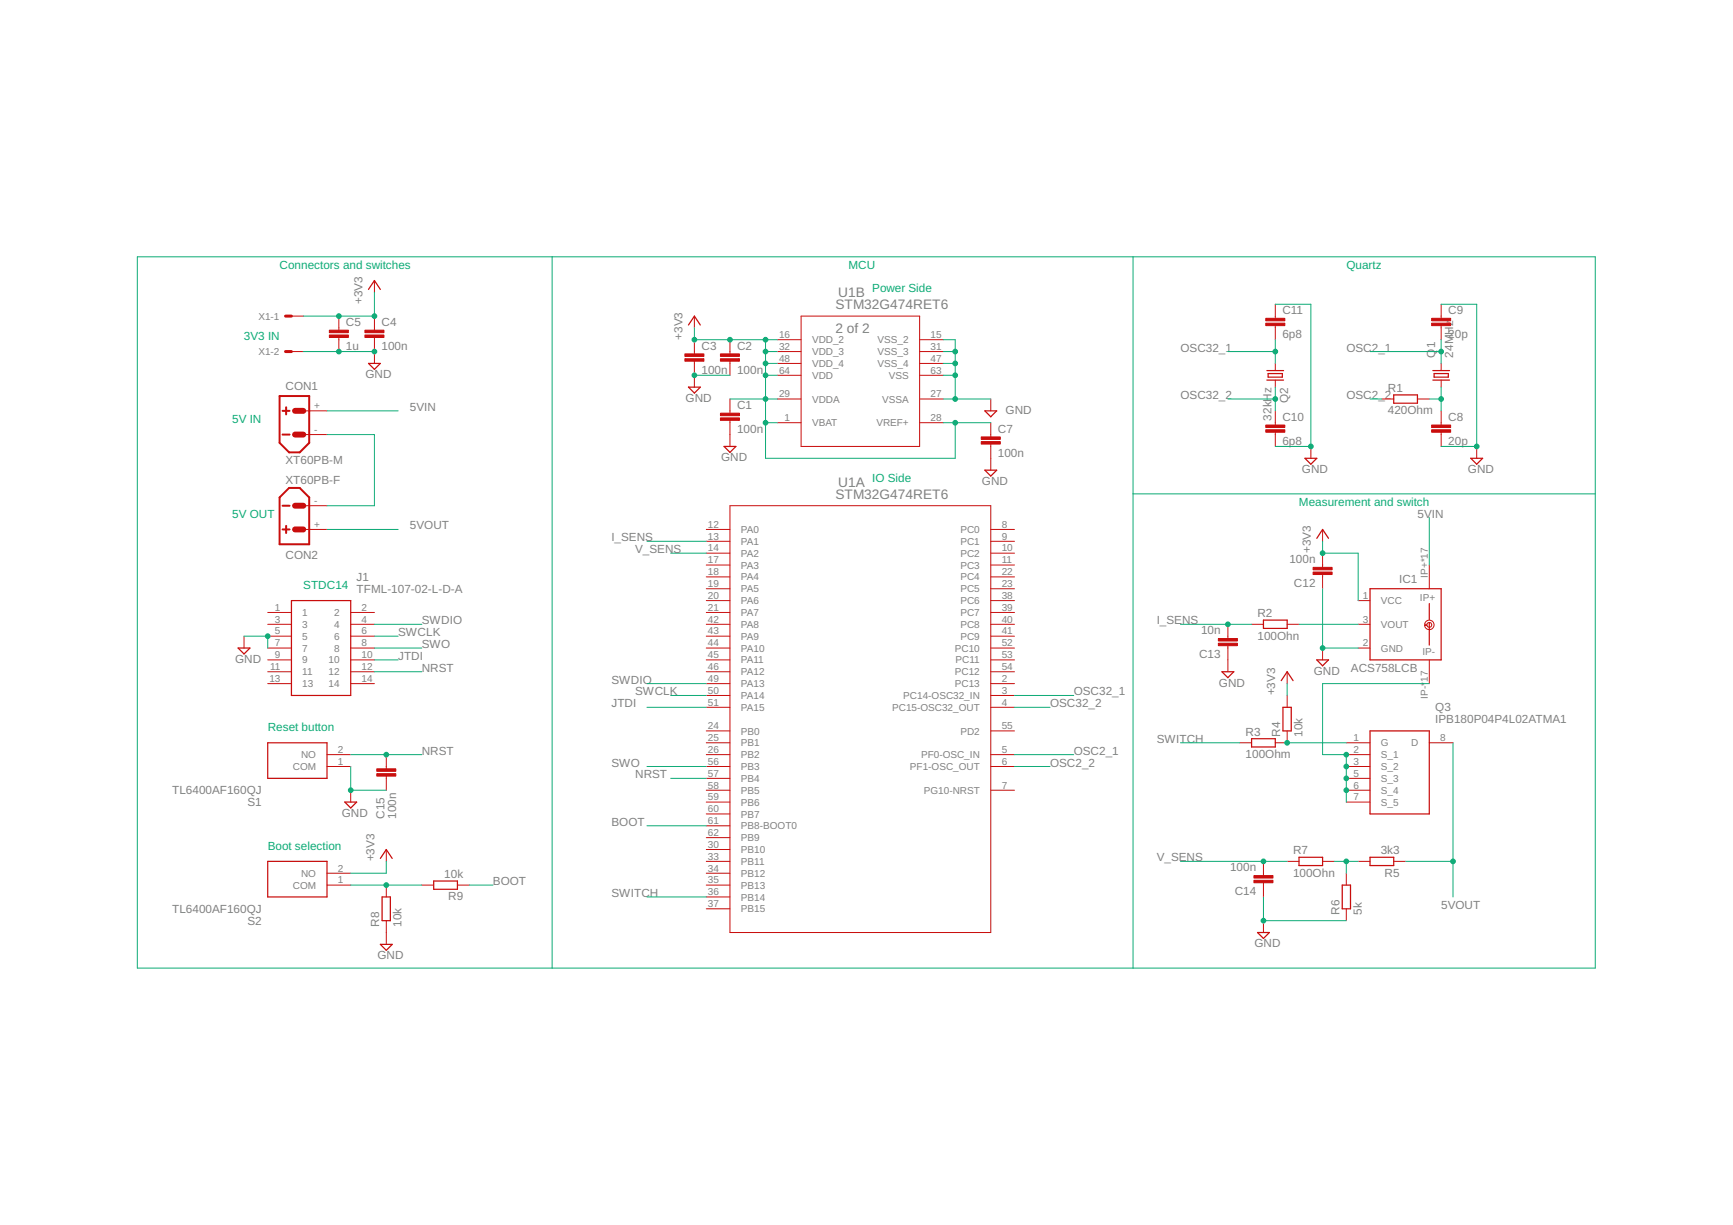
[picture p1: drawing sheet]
<svg xmlns="http://www.w3.org/2000/svg" width="297mm" height="210mm" viewBox="0 0 297 210" stroke-linecap="round" stroke-linejoin="round" font-family="sans-serif">
<g fill="none" stroke="#c90d0c" stroke-width=".17">
<path d="M50 54.2h2M58.1 54.2v2.4M58.1 57.8v2.4M64.2 48.1v2M64.2 54.2v2.4M64.2 57.8v4.5M119 54.2v2M119 58.2v2.5M125.1 58.2v2.5M133.2 58.2h4.1M137.3 54.2h20.3v22.3h-20.3zM157.6 58.2h4.1"/>
<path d="M218.6 52.1v2.5M218.6 55.8v2.4M247 52.1v2.5M247 55.8v2.4M50 60.2h2M52 70.4h4M52 74.5h4M119 61.9v4.4M125.1 61.9v2.4M125.1 68.4v2.4M125.1 72v4.5M133.2 60.2h4.1"/>
<path d="M133.2 62.3h4.1M133.2 64.3h4.1M133.2 68.4h4.1M133.2 72.4h4.1M157.6 60.2h4.1M157.6 62.3h4.1M157.6 64.3h4.1M157.6 68.4h4.1M157.6 72.4h4.1M169.8 68.4v2M169.8 72.4v2.5M169.8 76.1v4.5"/>
<path d="M218.6 62.3v1.2M218.6 65.1v1.2M218.6 70.4v2.4M218.6 74.1v2.4M224.7 76.5v2M236.9 68.4h2M243 68.4h2M247 62.3v1.2M247 65.1v1.2M247 70.4v2.4M247 74.1v2.4M253.1 76.5v2"/>
<path d="M52 90.7h4M52 86.7h4M121.1 90.7h4M121.1 92.8h4M121.1 94.8h4M121.1 96.8h4M121.1 98.8h4M125.1 86.7h44.7v73.1h-44.7zM169.8 90.7h4.1M169.8 92.8h4.1M169.8 94.8h4.1M169.8 96.8h4.1"/>
<path d="M169.8 98.8h4.1M226.7 90.7v2.1M226.7 94.8v2.4M226.7 98.4v2.5M245 96.8v4.1M41.8 109v2M45.9 104.9h4.1M45.9 107h4.1M45.9 109h4.1M45.9 111h4.1M45.9 113.1h4.1M45.9 115.1h4.1"/>
<path d="M45.9 117.1h4.1M60.1 104.9h4.1M60.1 107h4.1M60.1 109h4.1M60.1 111h4.1M60.1 113.1h4.1M60.1 115.1h4.1M60.1 117.1h4.1M121.1 100.9h4M121.1 102.9h4M121.1 104.9h4M121.1 107h4"/>
<path d="M121.1 109h4M121.1 111h4M121.1 113.1h4M121.1 115.1h4M121.1 117.1h4M121.1 119.2h4M169.8 100.9h4.1M169.8 102.9h4.1M169.8 104.9h4.1M169.8 107h4.1M169.8 109h4.1M169.8 111h4.1"/>
<path d="M169.8 113.1h4.1M169.8 115.1h4.1M169.8 117.1h4.1M169.8 119.2h4.1M210.5 107v2.4M210.5 110.6v4.5M214.5 107h2.1M220.6 107h2.1M220.6 115.1v2M220.6 119.2v2M226.7 111v2.1M232.8 102.9h2"/>
<path d="M232.8 107h2M232.8 111h2M244.4 106.5a.82 .82 0 0 1 1.3 .1 .82 .82 0 0 1-.4 1.2 .82 .82 0 0 1-1.1-.6h.4a.42 .42 0 0 0 .6 .2 .42 .42 0 0 0 0-.7 .42 .42 0 0 0-.6 .3h-.4zM245 113.1v4M56 129.3h4.1M56 131.3h4.1M60.1 135.4v2M66.2 129.3v2.5M66.2 133v2.4M121.1 121.2h4M121.1 125.2h4M121.1 127.3h4"/>
<path d="M121.1 129.3h4M121.1 131.3h4M121.1 133.4h4M121.1 135.4h4M121.1 137.4h4M121.1 139.5h4M169.8 121.2h4.1M169.8 125.2h4.1M169.8 129.3h4.1M169.8 131.3h4.1M169.8 135.4h4.1M212.5 127.3h2"/>
<path d="M220.6 125.2v2.1h-2M230.8 127.3h4M230.8 129.3h4M230.8 131.3h4M230.8 133.4h4M230.8 135.4h4M230.8 137.4h4M245 127.3h4M56 149.6h4.1M56 151.7h4.1M66.2 145.6v2M66.2 151.7v2"/>
<path d="M66.2 157.8v4M72.3 151.7h2M78.4 151.7h2M121.1 141.5h4M121.1 143.5h4M121.1 145.6h4M121.1 147.6h4M121.1 149.6h4M121.1 151.7h4M121.1 153.7h4M121.1 155.7h4M216.6 147.6v2.4"/>
<path d="M216.6 151.3v2.4M216.6 157.8v2M220.6 147.6h2.1M226.7 147.6h2M230.8 149.6v2.1M230.8 155.7v2.1M232.8 147.6h2M238.9 147.6h2"/>
</g>
<g fill="#c90d0c" stroke="#c90d0c" stroke-width=".17">
<path d="M123.5 71.6h3.2v.4h-3.2z"/>
<path d="M123.5 70.8h3.2v.4h-3.2z"/>
<path d="M123.5 61.5h3.2v.4h-3.2z"/>
<path d="M123.5 60.6h3.2v.5h-3.2z"/>
<path d="M117.4 61.5h3.2v.4h-3.2z"/>
<path d="M117.4 60.6h3.2v.5h-3.2z"/>
<path d="M62.5 57.4h3.3v.4h-3.3z"/>
<path d="M62.5 56.6h3.3v.4h-3.3z"/>
<path d="M56.5 57.4h3.2v.4h-3.2z"/>
<path d="M56.5 56.6h3.2v.4h-3.2z"/>
<path d="M168.2 75.7h3.2v.4h-3.2z"/>
<path d="M168.2 74.9h3.2v.4h-3.2z"/>
<path d="M217 73.6h3.2v.5h-3.2z"/>
<path d="M217 72.8h3.2v.5h-3.2z"/>
<path d="M217 55.4h3.2v.4h-3.2z"/>
<path d="M217 54.5h3.2v.5h-3.2z"/>
<path d="M245.4 73.6h3.2v.5h-3.2z"/>
<path d="M245.4 72.8h3.2v.5h-3.2z"/>
<path d="M245.4 55.4h3.2v.4h-3.2z"/>
<path d="M245.4 54.5h3.2v.5h-3.2z"/>
<path d="M225.1 97.2h3.2v.4h-3.2z"/>
<path d="M225.1 98h3.2v.4h-3.2z"/>
<path d="M208.8 109.4h3.3v.4h-3.3z"/>
<path d="M208.8 110.2h3.3v.4h-3.3z"/>
<path d="M214.9 150h3.3v.5h-3.3z"/>
<path d="M214.9 150.8h3.3v.5h-3.3z"/>
<path d="M64.6 132.6h3.2v.4h-3.2z"/>
<path d="M64.6 131.7h3.2v.5h-3.2z"/>
</g>
<g fill="none" stroke="#c90d0c" stroke-width=".21">
<path d="M63.2 49.6l1-1.5 1 1.5M118 55.7l1-1.5 1 1.5M63.2 62.3h2l-1 1zM118 66.3h2l-1 1.1zM124.1 76.5h2l-1 1zM168.8 70.4h2l-1 1zM217.1 65.1h2.9M217.1 63.5h2.9M217.4 64h2.4v.6h-2.4zM223.7 78.5h2l-1 1zM238.9 67.7h4.1v1.4h-4.1zM245.6 65.1h2.9"/>
<path d="M245.6 63.5h2.9M245.8 64h2.4v.6h-2.4zM252.1 78.5h2l-1 1zM168.8 80.6h2l-1 1zM225.7 92.2l1-1.5 1 1.5M40.8 111h2l-1 1.1zM50 102.9h10.1v16.3h-10.1zM209.4 115.1h2.1l-1 1zM216.6 106.3h4v1.4h-4zM219.6 116.6l1-1.5 1 1.5M225.7 113.1h2l-1 1zM234.8 100.9h12.2v12.2h-12.2z"/>
<path d="M245 103.4v2.8M245 106.7v3.8M45.9 127.3h10.1v6.1h-10.1zM59.1 137.4h2l-1 1.1zM214.5 126.6h4.1v1.4h-4.1zM219.9 121.2h1.4v4h-1.4zM234.8 125.2h10.2v14.3h-10.2zM45.9 147.6h10.1v6.1h-10.1zM65.2 147.1l1-1.5 1 1.5M65.5 153.7h1.4v4.1h-1.4zM74.3 151h4.1v1.4h-4.1zM215.5 159.8h2.1l-1 1z"/>
<path d="M222.7 146.9h4v1.4h-4zM230.1 151.7h1.4v4h-1.4zM234.8 146.9h4.1v1.4h-4.1zM65.2 161.8h2l-1 1z"/>
</g>
<path d="M48.9 54.2h1.1M48.9 60.2h1.1" fill="none" stroke="#c90d0c" stroke-width=".51"/>
<path d="M47.9 67.9h5.1v8l-1.6 1.6h-1.8l-1.7-1.6zM48.4 70.4h1.2M48.4 74.5h1.2M49 69.8v1.2M48.4 90.7h1.2M48.4 86.7h1.2M49 90.1v1.2M49.6 83.6h1.8l1.6 1.6v8.1h-5.1v-8.1z" fill="none" stroke="#c90d0c" stroke-width=".34"/>
<path d="M50.6 70.4h1.4M50.6 74.5h1.4M50.6 90.7h1.4M50.6 86.7h1.4" fill="none" stroke="#c90d0c" stroke-width="1"/>
<g fill="none" stroke="#0dab76" stroke-width=".17">
<path d="M23.5 44h249.9v121.9h-249.9zM64.2 50.1v4.1h-12.2M94.6 44v121.9M119 56.2v2h14.2M131.2 58.2v20.3h32.5v-6.1M161.7 58.2h2v10.2M194.2 44v121.9M218.6 52.1h6.1v24.4h-6.1M218.6 58.2v4.1M247 52.1h6.1v24.4h-6.1M247 58.2v4.1M52 60.2h12.2"/>
<path d="M56 74.5h8.2v12.2h-8.2M56 70.4h12.2M119 64.3h6.1M125.1 68.4h8.1M131.2 60.2h2M131.2 64.3h2M131.2 62.3h2M131.2 72.4h2M161.7 60.2h2M161.7 64.3h2M161.7 62.3h2M161.7 68.4h8.1"/>
<path d="M161.7 72.4h8.1M210.5 60.2h8.1M210.5 68.4h8.1M218.6 66.3v4.1M234.8 60.2h12.2M234.8 68.4h2.1M245 68.4h2M247 66.3v4.1M56 90.7h12.2M110.9 92.8h10.2M115 94.8h6.1M194.2 84.6h79.2"/>
<path d="M226.7 92.8v2h6.1v8.1M245 88.7v8.1M41.8 109h4.1v2M64.2 109h4M64.2 111h8.1M64.2 107h8.1M64.2 113.1h4M64.2 115.1h8.1M110.9 117.1h10.2M115 119.2h6.1M173.9 119.2h10.1M202.3 107h12.2"/>
<path d="M220.6 117.1v2.1M222.7 107h10.1M226.7 100.9v10.1h6.1M245 117.1h-18.3v12.2h4.1v8.1M60.1 131.3v4.1h6.1M60.1 129.3h12.2M110.9 121.2h10.2M110.9 131.3h10.2M115 133.4h6.1M173.9 121.2h6.1M173.9 131.3h6.1M173.9 129.3h10.1"/>
<path d="M202.3 127.3h10.2M220.6 127.3h10.2M249 127.3v26.4M60.1 151.7h12.2M66.2 147.6v2h-6.1M80.4 151.7h4.1M110.9 153.7h10.2M110.9 141.5h10.2M202.3 147.6h18.3M216.6 153.7v4.1h14.2M228.7 147.6h4.1M230.8 147.6v2"/>
<path d="M240.9 147.6h8.1"/>
</g>
<g fill="#0dab76" stroke="#0dab76" stroke-width=".17">
<circle cx="64.2" cy="60.2" r=".4"/>
<circle cx="58.1" cy="60.2" r=".4"/>
<circle cx="119" cy="64.3" r=".4"/>
<circle cx="163.7" cy="60.2" r=".4"/>
<circle cx="163.7" cy="62.3" r=".4"/>
<circle cx="163.7" cy="64.3" r=".4"/>
<circle cx="163.7" cy="68.4" r=".4"/>
<circle cx="45.9" cy="109" r=".4"/>
<circle cx="224.7" cy="76.5" r=".4"/>
<circle cx="253.1" cy="76.5" r=".4"/>
<circle cx="226.7" cy="111" r=".4"/>
<circle cx="216.6" cy="157.8" r=".4"/>
<circle cx="60.1" cy="135.4" r=".4"/>
<circle cx="64.2" cy="54.2" r=".4"/>
<circle cx="58.1" cy="54.2" r=".4"/>
<circle cx="131.2" cy="60.2" r=".4"/>
<circle cx="131.2" cy="62.3" r=".4"/>
<circle cx="131.2" cy="64.3" r=".4"/>
<circle cx="131.2" cy="68.4" r=".4"/>
<circle cx="131.2" cy="58.2" r=".4"/>
<circle cx="125.1" cy="58.2" r=".4"/>
<circle cx="131.2" cy="72.4" r=".4"/>
<circle cx="119" cy="58.2" r=".4"/>
<circle cx="163.7" cy="72.4" r=".4"/>
<circle cx="226.7" cy="94.8" r=".4"/>
<circle cx="249" cy="147.6" r=".4"/>
<circle cx="66.2" cy="129.3" r=".4"/>
<circle cx="218.6" cy="68.4" r=".4"/>
<circle cx="218.6" cy="60.2" r=".4"/>
<circle cx="247" cy="60.2" r=".4"/>
<circle cx="247" cy="68.4" r=".4"/>
<circle cx="210.5" cy="107" r=".4"/>
<circle cx="230.8" cy="135.4" r=".4"/>
<circle cx="230.8" cy="133.4" r=".4"/>
<circle cx="230.8" cy="131.3" r=".4"/>
<circle cx="230.8" cy="129.3" r=".4"/>
<circle cx="220.6" cy="127.3" r=".4"/>
<circle cx="230.8" cy="147.6" r=".4"/>
<circle cx="216.6" cy="147.6" r=".4"/>
<circle cx="66.2" cy="151.7" r=".4"/>
</g>
<g font-size="2.3" fill="#808080">
<text x="143.2" y="53">STM32G474RET6</text>
<text x="143.7" y="50.9">U1B</text>
<text x="143.2" y="57">2 of 2</text>
<text x="143.7" y="83.4">U1A</text>
<text x="143.2" y="85.5">STM32G474RET6</text>
</g>
<g font-size="2" fill="#0dab76">
<text x="47.9" y="46">Connectors and switches</text>
<text x="145.4" y="46">MCU</text>
<text x="230.8" y="46">Quartz</text>
<text x="149.5" y="50.1">Power Side</text>
<text x="41.8" y="58.2">3V3 IN</text>
<text x="39.8" y="72.4">5V IN</text>
<text x="149.5" y="82.6">IO Side</text>
<text x="39.8" y="88.7">5V OUT</text>
<text x="222.6" y="86.7">Measurement and switch</text>
<text x="52" y="100.9">STDC14</text>
<text x="45.9" y="125.3">Reset button</text>
<text x="45.9" y="145.6">Boot selection</text>
</g>
<g font-size="2" fill="#808080">
<text x="62.1" y="52.1" transform="rotate(-90 62.1 52.1)">+3V3</text>
<text x="219.8" y="53.9">C11</text>
<text x="248.2" y="53.9">C9</text>
<text x="59.3" y="59.9">1u</text>
<text x="59.3" y="55.9">C5</text>
<text x="65.4" y="59.9">100n</text>
<text x="65.4" y="55.9">C4</text>
<text x="117" y="58.2" transform="rotate(-90 117 58.2)">+3V3</text>
<text x="120.2" y="59.9">C3</text>
<text x="126.3" y="59.9">C2</text>
<text x="219.8" y="57.9">6p8</text>
<text x="246" y="59.7" transform="rotate(-90 246 59.7)">1</text>
<text x="248.2" y="57.9">20p</text>
<text x="62.6" y="64.8">GND</text>
<text x="120.2" y="64">100n</text>
<text x="126.3" y="64">100n</text>
<text x="202.3" y="60.2">OSC32_1</text>
<text x="230.8" y="60.2">OSC2_1</text>
<text x="246" y="61.3" transform="rotate(-90 246 61.3)">Q</text>
<text x="249.1" y="61.3" transform="rotate(-90 249.1 61.3)">24MHz</text>
<text x="48.9" y="66.7">CON1</text>
<text x="70.3" y="70.4">5VIN</text>
<text x="117.5" y="68.9">GND</text>
<text x="126.3" y="70.1">C1</text>
<text x="172.4" y="70.9">GND</text>
<text x="202.3" y="68.4">OSC32_2</text>
<text x="220.8" y="69" transform="rotate(-90 220.8 69)">Q2</text>
<text x="230.8" y="68.4">OSC2_2</text>
<text x="237.9" y="71">420Ohm</text>
<text x="237.9" y="67.2">R1</text>
<text x="126.3" y="74.2">100n</text>
<text x="171" y="74.2">C7</text>
<text x="218" y="72.1" transform="rotate(-90 218 72.1)">32kHz</text>
<text x="219.8" y="76.2">6p8</text>
<text x="219.8" y="72.1">C10</text>
<text x="248.2" y="76.2">20p</text>
<text x="248.2" y="72.1">C8</text>
<text x="48.9" y="79.5">XT60PB-M</text>
<text x="48.9" y="83">XT60PB-F</text>
<text x="123.6" y="79">GND</text>
<text x="168.3" y="83.1">GND</text>
<text x="171" y="78.2">100n</text>
<text x="223.2" y="81.1">GND</text>
<text x="251.6" y="81.1">GND</text>
<text x="243" y="88.7">5V</text>
<text x="245.4" y="88.7">IN</text>
<text x="48.9" y="95.8">CON2</text>
<text x="70.3" y="90.7">5VOUT</text>
<text x="104.8" y="92.8">I_SENS</text>
<text x="108.9" y="94.8">V_SENS</text>
<text x="224.7" y="94.8" transform="rotate(-90 224.7 94.8)">+3V3</text>
<text x="61.1" y="101.6">TFML-107-02-L-D-A</text>
<text x="61.1" y="99.5">J1</text>
<text x="221" y="96.5">100n</text>
<text x="221.8" y="100.6">C12</text>
<text x="239.8" y="99.9">IC1</text>
<text x="72.3" y="107">SWDIO</text>
<text x="198.3" y="107">I_SENS</text>
<text x="215.5" y="105.8">R2</text>
<text x="40.3" y="113.6">GND</text>
<text x="68.2" y="109">SWCLK</text>
<text x="68.2" y="113.1">JTDI</text>
<text x="72.3" y="111">SWO</text>
<text x="205.5" y="112.8">C13</text>
<text x="205.9" y="108.7">10n</text>
<text x="215.5" y="109.6">100Ohn</text>
<text x="72.3" y="115.1">NRST</text>
<text x="104.8" y="117.1">SWDIO</text>
<text x="108.9" y="119.2">SWCLK</text>
<text x="184" y="119.2">OSC32_1</text>
<text x="208.9" y="117.6">GND</text>
<text x="218.6" y="119.2" transform="rotate(-90 218.6 119.2)">+3V3</text>
<text x="225.2" y="115.6">GND</text>
<text x="231.6" y="115.1">ACS758LCB</text>
<text x="104.8" y="121.2">JTDI</text>
<text x="180" y="121.2">OSC32_2</text>
<text x="246" y="123.9">IPB180P04P4L02ATMA1</text>
<text x="246" y="121.9">Q3</text>
<text x="72.3" y="129.3">NRST</text>
<text x="104.8" y="131.3">SWO</text>
<text x="180" y="131.3">OSC2_2</text>
<text x="184" y="129.3">OSC2_1</text>
<text x="198.3" y="127.3">SWITCH</text>
<text x="213.5" y="129.9">100Ohm</text>
<text x="213.5" y="126.1">R3</text>
<text x="219.4" y="126.3" transform="rotate(-90 219.4 126.3)">R4</text>
<text x="223.3" y="126.3" transform="rotate(-90 223.3 126.3)">10k</text>
<text x="29.5" y="136.1">TL6400AF160QJ</text>
<text x="108.9" y="133.4">NRST</text>
<text x="42.4" y="138.2">S1</text>
<text x="58.6" y="140">GND</text>
<text x="65.9" y="140.3" transform="rotate(-90 65.9 140.3)">C15</text>
<text x="67.9" y="140.3" transform="rotate(-90 67.9 140.3)">100n</text>
<text x="104.8" y="141.5">BOOT</text>
<text x="64.2" y="147.6" transform="rotate(-90 64.2 147.6)">+3V3</text>
<text x="198.3" y="147.6">V_SENS</text>
<text x="210.8" y="149.3">100n</text>
<text x="221.6" y="146.4">R7</text>
<text x="236.7" y="146.4">3k3</text>
<text x="76.1" y="150.4">10k</text>
<text x="76.8" y="154.3">R9</text>
<text x="84.5" y="151.7">BOOT</text>
<text x="104.8" y="153.7">SWITCH</text>
<text x="211.6" y="153.4">C14</text>
<text x="221.6" y="150.2">100Ohn</text>
<text x="237.3" y="150.2">R5</text>
<text x="247" y="155.7">5VOUT</text>
<text x="29.5" y="156.4">TL6400AF160QJ</text>
<text x="42.4" y="158.5">S2</text>
<text x="65" y="158.8" transform="rotate(-90 65 158.8)">R8</text>
<text x="68.8" y="158.8" transform="rotate(-90 68.8 158.8)">10k</text>
<text x="229.6" y="156.7" transform="rotate(-90 229.6 156.7)">R6</text>
<text x="233.4" y="156.7" transform="rotate(-90 233.4 156.7)">5k</text>
<text x="64.7" y="164.4">GND</text>
<text x="215" y="162.3">GND</text>
</g>
<g font-size="1.7" fill="#808080">
<text x="44.3" y="54.8">X1-1</text>
<text x="133.5" y="57.9">16</text>
<text x="133.5" y="60">32</text>
<text x="139.2" y="58.8">VDD_2</text>
<text x="150.4" y="58.8">VSS_2</text>
<text x="159.5" y="57.9">15</text>
<text x="159.5" y="60">31</text>
<text x="44.3" y="60.9">X1-2</text>
<text x="133.5" y="62">48</text>
<text x="133.5" y="64">64</text>
<text x="139.2" y="60.9">VDD_3</text>
<text x="139.2" y="62.9">VDD_4</text>
<text x="139.2" y="64.9">VDD</text>
<text x="150.4" y="60.9">VSS_3</text>
<text x="150.4" y="62.9">VSS_4</text>
<text x="152.3" y="64.9">VSS</text>
<text x="159.5" y="62">47</text>
<text x="159.5" y="64">63</text>
<text x="53.8" y="70.1">+</text>
<text x="133.5" y="68.1">29</text>
<text x="139.2" y="69">VDDA</text>
<text x="151.2" y="69">VSSA</text>
<text x="159.5" y="68.1">27</text>
<text x="53.8" y="74.2">-</text>
<text x="134.5" y="72.2">1</text>
<text x="139.2" y="73">VBAT</text>
<text x="150.2" y="73.1">VREF+</text>
<text x="159.5" y="72.2">28</text>
<text x="53.8" y="86.4">-</text>
<text x="53.8" y="90.4">+</text>
<text x="121.3" y="90.4">12</text>
<text x="121.3" y="92.5">13</text>
<text x="121.3" y="94.5">14</text>
<text x="127" y="91.3">PA0</text>
<text x="127" y="93.4">PA1</text>
<text x="127" y="95.4">PA2</text>
<text x="164.6" y="91.3">PC0</text>
<text x="164.6" y="93.4">PC1</text>
<text x="164.6" y="95.4">PC2</text>
<text x="171.7" y="90.4">8</text>
<text x="171.7" y="92.5">9</text>
<text x="171.7" y="94.5">10</text>
<text x="121.3" y="96.5">17</text>
<text x="121.3" y="98.6">18</text>
<text x="121.3" y="100.6">19</text>
<text x="127" y="97.4">PA3</text>
<text x="127" y="99.5">PA4</text>
<text x="127" y="101.5">PA5</text>
<text x="164.6" y="97.4">PC3</text>
<text x="164.6" y="99.5">PC4</text>
<text x="164.6" y="101.5">PC5</text>
<text x="171.7" y="96.5">11</text>
<text x="171.7" y="98.6">22</text>
<text x="171.7" y="100.6">23</text>
<text x="244.7" y="99" transform="rotate(-90 244.7 99)">IP+*17</text>
<text x="47.1" y="104.7">1</text>
<text x="47.1" y="106.7">3</text>
<text x="51.8" y="105.5">1</text>
<text x="51.8" y="107.6">3</text>
<text x="57.3" y="105.6">2</text>
<text x="57.3" y="107.6">4</text>
<text x="62" y="104.7">2</text>
<text x="62" y="106.7">4</text>
<text x="121.3" y="102.6">20</text>
<text x="121.3" y="104.7">21</text>
<text x="121.3" y="106.7">42</text>
<text x="127" y="103.5">PA6</text>
<text x="127" y="105.5">PA7</text>
<text x="127" y="107.6">PA8</text>
<text x="164.6" y="103.5">PC6</text>
<text x="164.6" y="105.6">PC7</text>
<text x="164.6" y="107.6">PC8</text>
<text x="171.7" y="102.6">38</text>
<text x="171.7" y="104.7">39</text>
<text x="171.7" y="106.7">40</text>
<text x="233.6" y="102.6">1</text>
<text x="233.6" y="106.7">3</text>
<text x="236.7" y="103.5">VCC</text>
<text x="236.7" y="107.6">VOUT</text>
<text x="243.4" y="102.9">IP+</text>
<text x="47.1" y="108.7">5</text>
<text x="47.1" y="110.7">7</text>
<text x="47.1" y="112.8">9</text>
<text x="51.8" y="109.6">5</text>
<text x="51.8" y="111.6">7</text>
<text x="51.8" y="113.7">9</text>
<text x="56.3" y="113.7">10</text>
<text x="57.3" y="109.6">6</text>
<text x="57.3" y="111.7">8</text>
<text x="62" y="108.7">6</text>
<text x="62" y="110.7">8</text>
<text x="62" y="112.8">10</text>
<text x="121.3" y="108.7">43</text>
<text x="121.3" y="110.7">44</text>
<text x="121.3" y="112.8">45</text>
<text x="127" y="109.6">PA9</text>
<text x="127" y="111.6">PA10</text>
<text x="127" y="113.7">PA11</text>
<text x="163.7" y="111.7">PC10</text>
<text x="163.8" y="113.7">PC11</text>
<text x="164.6" y="109.6">PC9</text>
<text x="171.7" y="108.7">41</text>
<text x="171.7" y="110.7">52</text>
<text x="171.7" y="112.8">53</text>
<text x="233.6" y="110.7">2</text>
<text x="236.7" y="111.7">GND</text>
<text x="243.8" y="112.3">IP-</text>
<text x="46.2" y="116.8">13</text>
<text x="46.3" y="114.8">11</text>
<text x="51.8" y="115.7">11</text>
<text x="51.8" y="117.7">13</text>
<text x="56.3" y="115.7">12</text>
<text x="56.3" y="117.7">14</text>
<text x="62" y="114.8">12</text>
<text x="62" y="116.8">14</text>
<text x="121.3" y="114.8">46</text>
<text x="121.3" y="116.8">49</text>
<text x="121.3" y="118.9">50</text>
<text x="127" y="115.7">PA12</text>
<text x="127" y="117.7">PA13</text>
<text x="127" y="119.8">PA14</text>
<text x="154.8" y="119.8">PC14-OSC32_IN</text>
<text x="163.7" y="115.7">PC12</text>
<text x="163.7" y="117.7">PC13</text>
<text x="171.7" y="114.8">54</text>
<text x="171.7" y="116.8">2</text>
<text x="171.7" y="118.9">3</text>
<text x="244.7" y="119.7" transform="rotate(-90 244.7 119.7)">IP-*</text>
<text x="244.7" y="116.8" transform="rotate(-90 244.7 116.8)">17</text>
<text x="121.3" y="120.9">51</text>
<text x="121.3" y="125">24</text>
<text x="127" y="121.8">PA15</text>
<text x="127" y="125.9">PB0</text>
<text x="152.9" y="121.8">PC15-OSC32_OUT</text>
<text x="164.6" y="125.9">PD2</text>
<text x="171.7" y="120.9">4</text>
<text x="171.7" y="125">55</text>
<text x="50.2" y="132">COM</text>
<text x="51.6" y="129.9">NO</text>
<text x="57.9" y="131.1">1</text>
<text x="57.9" y="129">2</text>
<text x="121.3" y="127">25</text>
<text x="121.3" y="129">26</text>
<text x="121.3" y="131.1">56</text>
<text x="127" y="127.9">PB1</text>
<text x="127" y="129.9">PB2</text>
<text x="127" y="132">PB3</text>
<text x="156" y="132">PF1-OSC_OUT</text>
<text x="157.9" y="129.9">PF0-OSC_IN</text>
<text x="171.7" y="129">5</text>
<text x="171.7" y="131.1">6</text>
<text x="232" y="127">1</text>
<text x="232" y="129">2</text>
<text x="232" y="131.1">3</text>
<text x="236.7" y="127.9">G</text>
<text x="236.7" y="129.9">S_1</text>
<text x="236.7" y="132">S_2</text>
<text x="241.9" y="127.9">D</text>
<text x="246.9" y="127">8</text>
<text x="121.3" y="133.1">57</text>
<text x="121.3" y="135.1">58</text>
<text x="121.3" y="137.2">59</text>
<text x="127" y="134">PB4</text>
<text x="127" y="136">PB5</text>
<text x="158.3" y="136">PG10-NRST</text>
<text x="171.7" y="135.1">7</text>
<text x="232" y="133.1">5</text>
<text x="232" y="135.1">6</text>
<text x="232" y="137.2">7</text>
<text x="236.7" y="134">S_3</text>
<text x="236.7" y="136">S_4</text>
<text x="121.3" y="139.2">60</text>
<text x="121.3" y="141.2">61</text>
<text x="121.3" y="143.3">62</text>
<text x="127" y="138.1">PB6</text>
<text x="127" y="140.1">PB7</text>
<text x="127" y="142.1">PB8-BOOT0</text>
<text x="236.7" y="138.1">S_5</text>
<text x="57.9" y="149.3">2</text>
<text x="121.3" y="145.3">30</text>
<text x="121.3" y="147.3">33</text>
<text x="121.3" y="149.3">34</text>
<text x="127" y="144.1">PB9</text>
<text x="127" y="146.2">PB10</text>
<text x="127" y="148.2">PB11</text>
<text x="50.2" y="152.3">COM</text>
<text x="51.6" y="150.2">NO</text>
<text x="57.9" y="151.4">1</text>
<text x="121.3" y="151.4">35</text>
<text x="121.3" y="153.4">36</text>
<text x="121.3" y="155.4">37</text>
<text x="127" y="150.2">PB12</text>
<text x="127" y="152.3">PB13</text>
<text x="127" y="154.3">PB14</text>
<text x="127" y="156.3">PB15</text>
</g>
</svg>
